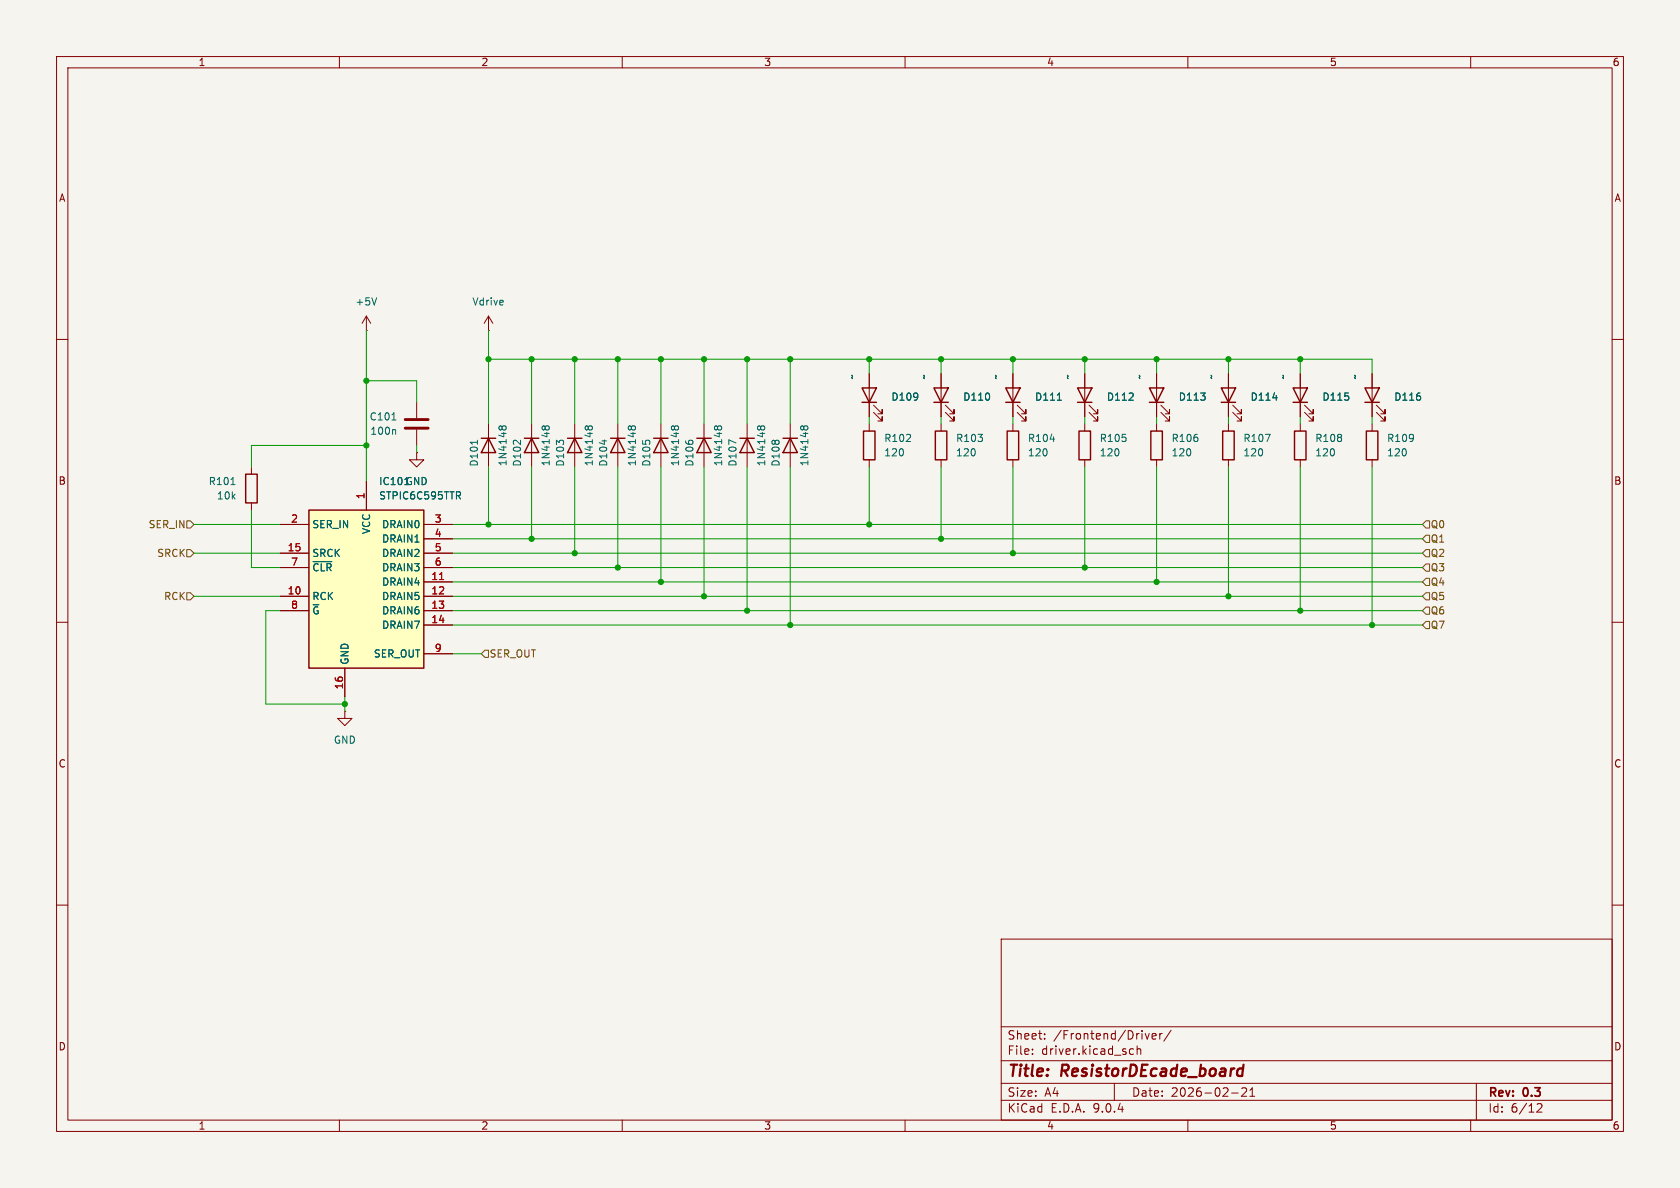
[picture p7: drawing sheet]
<svg xmlns="http://www.w3.org/2000/svg" width="297mm" height="210mm" viewBox="0 0 297 210" stroke-linecap="round" stroke-linejoin="round" font-family="sans-serif">
<path d="M0 0h297v210h-297z" fill="#f5f4ef" stroke="#f5f4ef" stroke-width=".18"/>
<g fill="none" stroke="#840000" stroke-width=".18">
<path d="M10 10h277v190h-277zM12 12h273v186h-273zM60 10v2M110 10v2M160 10v2M210 10v2M260 10v2M64.8 58.4h.1M64.8 55.9l-.8 1.3M64.8 55.9l.7 1.3M64.8 55.9v2.5M86.4 58.4h.1"/>
<path d="M86.4 55.9v2.5M86.4 55.9l-.8 1.3M86.4 55.9l.7 1.3M10 60h2M73.7 71.1v2.8M73.7 75.9v2.8M86.4 74.9v7.7M101.6 74.9v7.7M109.2 74.9v7.7M132.1 74.9v7.7M139.7 74.9v7.7M153.7 66v7.7"/>
<path d="M153.7 74.9v1.3M154.4 72.9l1.6 1.5v-.7v.7h-.8M154.4 71.6l1.6 1.6v-.8v.8h-.8M179.1 66v7.7M179.8 72.9l1.6 1.5v-.7v.7h-.8M179.8 71.6l1.6 1.6v-.8v.8h-.8M285 60h2M44.4 82.6v1.2M44.4 88.9v1.3M73.7 80v1.3h1.2l-1.2 1.3-1.3-1.3h1.3M73.7 80h.1M153.7 81.3v1.3"/>
<path d="M10 110h2M285 110h2M61 125.7v1.3h1.2l-1.2 1.3-1.3-1.3h1.3M61 125.7h.1M10 160h2M177 166h108v32h-108zM285 160h2M60 198v2M110 198v2M160 198v2M177 194.5h108M177 191.5h108"/>
<path d="M177 187.5h108M177 181.5h108M182.5 186.3v.1M182.5 185.5v.1M184.7 183.6v.1M184.7 182.8v.1M197 191.5v3M199.7 186.3l.3 .1 .4-.1M200.4 185.5l-.4-.1-.3 .1M201 185.5l.2-.1 .4 .1 .1 .9M201 184.9v1.5M202.5 182.7l.3 1 .4-1"/>
<path d="M203.7 183.2l.7-.1-.1-.3-.4-.1-.2 .2v.7h.6M205 182.7v1M205.5 182.7l-.3 .1-.2 .2M207 182.1l-1.3 2M210 198v2M217.7 193.2h1.2M219.5 192.4l.6-.1 .2 .1 .1 .3-.9 1.1h.9M221 193.8h.8M221 192.7l.4-.4v1.5M260 198v2M261 191.5v6.5M271.7 195.2l.6-.1 .2 .1 .1 .3-.9 1.1h.9"/>
</g>
<path d="M219.2 188.9l.5 .1M219.6 190.1l-.2 .1M219.8 188.2l-.2 2" fill="none" stroke="#840000" stroke-width=".4"/>
<g fill="none" stroke="#840000" stroke-width=".25">
<path d="M85.1 77.5h2.5M86.4 77.5l1.2 2.5h-2.5zM100.3 77.5h2.6M101.6 77.5l1.3 2.5h-2.6zM107.9 77.5h2.6M109.2 77.5l1.3 2.5h-2.6zM130.8 77.5h2.5M132.1 77.5l1.2 2.5h-2.5zM138.4 77.5h2.6M139.7 77.5l1.3 2.5h-2.6zM152.4 68.6h2.5l-1.2 2.5zM152.4 71.1h2.5"/>
<path d="M152.7 76.2h2v5.1h-2zM177.8 68.6h2.5l-1.2 2.5zM177.8 71.1h2.5M43.4 83.8h2.1v5.1h-2.1z"/>
</g>
<g fill="none" stroke="#006464" stroke-width=".18">
<path d="M66.6 52.6l-.4 1.3M69.3 74.2h.7M69.8 75.9l.1 .2v.7M84.4 77.8v.7M88.8 75.8l-.1 .1M88.8 75.5l-.3-.2h-.2l-.1 .2 .1 .4M88.8 75.5l.2-.2h.4l.1 .2-.1 .4M88.8 75.5v.3M88.8 75.8v.1M104 75.5l-.2-.2h-.2l-.2 .2 .1 .4M104 75.5l.2-.2h.4l.1 .2v.4M104 75.8l-.1 .1"/>
<path d="M104 75.5v.3M104 75.8l.1 .1M106.8 77.8v.7M111.6 75.5l-.2-.2h-.2l-.1 .2v.4M111.6 75.5l.3-.2h.3l.1 .2v.4M111.6 75.8v.1M111.6 75.5v.3M111.6 75.8l.1 .1M130.1 78.3l-1.3-.5v.8M134.5 75.5l-.3-.2h-.1l-.2 .2 .1 .4M134.5 75.5l.2-.2h.4l.1 .2-.1 .4M134.5 75.8l-.1 .1"/>
<path d="M134.5 75.5v.3M134.5 75.8v.1M142.1 75.5l-.2-.2h-.2l-.2 .2 .1 .4M142.1 75.5l.2-.2h.4l.1 .2v.4M142.1 75.8l-.1 .1M142.1 75.5v.3M142.1 75.8l.1 .1M186.9 70.7h.7M40.8 85.7h.8"/>
</g>
<path d="M71.6 75.7h4.1M71.6 74.2h4.1" fill="none" stroke="#840000" stroke-width=".51"/>
<path d="M54.6 90.2h20.3v27.9h-20.3z" fill="#ffffc2"/>
<g fill="none" stroke="#840000" stroke-width=".25">
<path d="M92.7 77.5h2.5M94 77.5l1.2 2.5h-2.5zM115.6 77.5h2.5M116.8 77.5l1.3 2.5h-2.5zM123.2 77.5h2.5M124.5 77.5l1.2 2.5h-2.5zM165.1 68.6h2.5l-1.2 2.5zM165.1 71.1h2.5M165.4 76.2h2v5.1h-2zM178.1 76.2h2v5.1h-2zM190.5 68.6h2.5l-1.2 2.5zM190.5 71.1h2.5"/>
<path d="M190.8 76.2h2v5.1h-2zM203.2 68.6h2.5l-1.2 2.5zM203.2 71.1h2.5M203.5 76.2h2v5.1h-2zM215.9 68.6h2.5l-1.2 2.5zM215.9 71.1h2.5M216.2 76.2h2v5.1h-2zM228.6 68.6h2.5l-1.2 2.5zM228.6 71.1h2.5M228.9 76.2h2v5.1h-2zM241.3 68.6h2.5l-1.2 2.5zM241.3 71.1h2.5"/>
<path d="M241.6 76.2h2v5.1h-2zM54.6 90.2h20.3v27.9h-20.3z"/>
</g>
<g fill="none" stroke="#840000" stroke-width=".18">
<path d="M94 74.9v7.7M116.8 74.9v7.7M124.5 74.9v7.7M153.7 66v2.6M153.7 71.1v2.6M166.4 66v7.7M166.4 74.9v1.3M167.1 72.9l1.6 1.5v-.7v.7h-.8M167.1 71.6l1.6 1.6v-.8v.8h-.8M179.1 66v2.6M179.1 71.1v2.6M179.1 74.9v1.3"/>
<path d="M191.8 66v7.7M191.8 74.9v1.3M192.5 72.9l1.6 1.5v-.7v.7h-.8M192.5 71.6l1.6 1.6v-.8v.8h-.8M204.5 66v7.7M204.5 74.9v1.3M205.2 72.9l1.6 1.5v-.7v.7h-.8M205.2 71.6l1.6 1.6v-.8v.8h-.8M217.2 66v7.7M217.2 74.9v1.3M217.9 72.9l1.6 1.5v-.7v.7h-.8M217.9 71.6l1.6 1.6v-.8v.8h-.8"/>
<path d="M229.9 66v7.7M229.9 74.9v1.3M230.6 72.9l1.6 1.5v-.7v.7h-.8M230.6 71.6l1.6 1.6v-.8v.8h-.8M242.6 66v7.7M242.6 74.9v1.3M243.3 72.9l1.6 1.5v-.7v.7h-.8M243.3 71.6l1.6 1.6v-.8v.8h-.8M49.5 92.7h5.1M49.5 97.8h5.1M64.8 85.1v5.1M73.7 80h.1"/>
<path d="M74.9 92.7h5.1M74.9 97.8h5.1M74.9 95.3h5.1M166.4 81.3v1.3M179.1 81.3v1.3M191.8 81.3v1.3M204.5 81.3v1.3M217.2 81.3v1.3M229.9 81.3v1.3M242.6 81.3v1.3M49.5 100.3h5.1M49.5 105.4h5.1"/>
<path d="M49.5 108h5.1M61 118.1v5.1M74.9 100.3h5.1M74.9 105.4h5.1M74.9 108h5.1M74.9 102.9h5.1M74.9 110.5h5.1M74.9 115.6h5.1"/>
</g>
<g fill="none" stroke="#006464" stroke-width=".18">
<path d="M96.4 75.8l-.1 .1M96.4 75.5l-.3-.2h-.1l-.2 .2 .1 .4M96.4 75.5l.2-.2h.4l.1 .2-.1 .4M96.4 75.5v.3M96.4 75.8v.1M119.2 75.5l-.2-.2h-.2l-.1 .2v.4M119.2 75.5l.3-.2h.3l.2 .2-.1 .4M119.2 75.8v.1M119.2 75.5v.3M119.2 75.8l.1 .1M126.9 75.5l-.3-.2h-.2l-.1 .2 .1 .4M126.9 75.5l.2-.2h.4l.1 .2-.1 .4"/>
<path d="M126.9 75.8l-.1 .1M126.9 75.5v.3M126.9 75.8v.1M185.7 77.6h.7M186.9 70.7h.7M223.7 76.8h.8l-.5 1.2M225 70.3h.8M55.3 99.3h3.4M81 87.6l.4 .6M81.3 87l.1 .2-.1 .3"/>
</g>
<path d="M77.7 102.5h.7" fill="none" stroke="#a90000" stroke-width=".18"/>
<path d="M33 92.1h.7l.6 .6-.6 .6h-.7zM33 97.2h.7l.6 .6-.6 .6h-.7zM252.1 94.6h.6v1.3h-.6l-.6-.6zM252.1 97.2h.6v1.2h-.6l-.6-.6zM252.1 92.1h.6v1.2h-.6l-.6-.6zM252.1 99.7h.6v1.3h-.6l-.6-.7zM33 104.8h.7l.6 .6-.6 .6h-.7zM85.7 114.9h.7v1.3h-.7l-.6-.6zM252.1 109.9h.6v1.2h-.6l-.6-.6zM252.1 107.3h.6v1.3h-.6l-.6-.6zM252.1 104.8h.6v1.2h-.6l-.6-.6zM252.1 102.2h.6v1.3h-.6l-.6-.6z" fill="none" stroke="#725600" stroke-width=".18"/>
<g fill="none" stroke="#009600" stroke-width=".18">
<path d="M64.8 58.4v26.7M86.4 58.4v16.5M64.8 67.3h8.9v3.8M64.8 78.7h-20.4v3.9M73.7 78.7v1.3M86.4 63.5h156.2v2.5M94 63.5v11.4M101.6 63.5v11.4M109.2 63.5v11.4M116.8 63.5v11.4M124.5 63.5v11.4M132.1 63.5v11.4"/>
<path d="M139.7 63.5v11.4M153.7 63.5v2.5M153.7 73.7v1.2M166.4 63.5v2.5M166.4 73.7v1.2M179.1 63.5v2.5M179.1 73.7v1.2M191.8 63.5v2.5M191.8 73.7v1.2M204.5 63.5v2.5M204.5 73.7v1.2M217.2 63.5v2.5"/>
<path d="M217.2 73.7v1.2M229.9 63.5v2.5M229.9 73.7v1.2M242.6 73.7v1.2M34.3 92.7h15.2M34.3 97.8h15.2M44.4 90.2v10.1h5.1M80 92.7h171.5M80 97.8h171.5M80 95.3h171.5M86.4 82.6v10.1M94 82.6v12.7"/>
<path d="M101.6 82.6v15.2M109.2 82.6v17.7M116.8 82.6v20.3M124.5 82.6v22.8M132.1 82.6v25.4M139.7 82.6v27.9M153.7 82.6v10.1M166.4 82.6v12.7M179.1 82.6v15.2M191.8 82.6v17.7M204.5 82.6v20.3M217.2 82.6v22.8"/>
<path d="M229.9 82.6v25.4M242.6 82.6v27.9M34.3 105.4h15.2M49.5 108h-2.5v16.5h14M80 102.9h171.5M80 110.5h171.5M80 108h171.5M80 100.3h171.5M80 115.6h5.1M80 105.4h171.5M61 123.2v2.5"/>
</g>
<g fill="#009600" stroke="#009600" stroke-width=".18">
<circle cx="153.7" cy="92.7" r=".46"/>
<circle cx="179.1" cy="97.8" r=".46"/>
<circle cx="166.4" cy="95.3" r=".46"/>
<circle cx="179.1" cy="63.5" r=".46"/>
<circle cx="191.8" cy="63.5" r=".46"/>
<circle cx="166.4" cy="63.5" r=".46"/>
<circle cx="191.8" cy="100.3" r=".46"/>
<circle cx="153.7" cy="63.5" r=".46"/>
<circle cx="139.7" cy="110.5" r=".46"/>
<circle cx="109.2" cy="100.3" r=".46"/>
<circle cx="132.1" cy="108" r=".46"/>
<circle cx="124.5" cy="105.4" r=".46"/>
<circle cx="116.8" cy="102.9" r=".46"/>
<circle cx="101.6" cy="97.8" r=".46"/>
<circle cx="64.8" cy="67.3" r=".46"/>
<circle cx="64.8" cy="78.7" r=".46"/>
<circle cx="94" cy="63.5" r=".46"/>
<circle cx="86.4" cy="63.5" r=".46"/>
<circle cx="61" cy="124.5" r=".46"/>
<circle cx="86.4" cy="92.7" r=".46"/>
<circle cx="94" cy="95.3" r=".46"/>
<circle cx="204.5" cy="63.5" r=".46"/>
<circle cx="217.2" cy="105.4" r=".46"/>
<circle cx="204.5" cy="102.9" r=".46"/>
<circle cx="217.2" cy="63.5" r=".46"/>
<circle cx="229.9" cy="63.5" r=".46"/>
<circle cx="242.6" cy="110.5" r=".46"/>
<circle cx="229.9" cy="108" r=".46"/>
<circle cx="132.1" cy="63.5" r=".46"/>
<circle cx="124.5" cy="63.5" r=".46"/>
<circle cx="116.8" cy="63.5" r=".46"/>
<circle cx="109.2" cy="63.5" r=".46"/>
<circle cx="139.7" cy="63.5" r=".46"/>
<circle cx="101.6" cy="63.5" r=".46"/>
</g>
<g font-size="2.8" fill="#840000">
<text x="178" y="190.9">Title:</text>
<text x="187.7" y="190.9">ResistorDEcade_board</text>
</g>
<g font-size="2.1" fill="#840000">
<text x="178" y="184">Sheet:</text>
<text x="186.2" y="184">/Frontend/Driver/</text>
<text x="178" y="186.7">File:</text>
<text x="184.1" y="186.7">driver.kicad_sch</text>
<text x="178" y="196.9">KiCad</text>
<text x="178" y="194.1">Size:</text>
<text x="184.7" y="194.1">A4</text>
<text x="185.7" y="196.9">E.D.A.</text>
<text x="193.3" y="196.9">9.0.4</text>
<text x="200" y="194.1">Date:</text>
<text x="207" y="194.1">2026-02-21</text>
<text x="263" y="194.3">Rev:</text>
<text x="263" y="196.9">Id:</text>
<text x="267.1" y="196.9">6/12</text>
<text x="269.4" y="194.3">0.3</text>
</g>
<g font-size="1.8" fill="#840000">
<text x="35" y="11.9">1</text>
<text x="85" y="11.9">2</text>
<text x="135" y="11.9">3</text>
<text x="185" y="11.9">4</text>
<text x="235" y="11.9">5</text>
<text x="285" y="11.9">6</text>
<text x="10.3" y="35.9">A</text>
<text x="285.3" y="35.9">A</text>
<text x="10.3" y="85.9">B</text>
<text x="285.3" y="85.9">B</text>
<text x="10.3" y="135.9">C</text>
<text x="285.3" y="135.9">C</text>
<text x="10.3" y="185.9">D</text>
<text x="285.3" y="185.9">D</text>
<text x="35" y="199.9">1</text>
<text x="85" y="199.9">2</text>
<text x="135" y="199.9">3</text>
<text x="185" y="199.9">4</text>
<text x="235" y="199.9">5</text>
<text x="285" y="199.9">6</text>
</g>
<g font-size="1.8" fill="#006464">
<text x="62.7" y="54.2">+5V</text>
<text x="83.4" y="54.2">Vdrive</text>
<text x="151.5" y="67.2" transform="rotate(-90 151.5 67.2)">~</text>
<text x="157.5" y="71">D109</text>
<text x="164.2" y="67.2" transform="rotate(-90 164.2 67.2)">~</text>
<text x="170.2" y="71">D110</text>
<text x="176.9" y="67.2" transform="rotate(-90 176.9 67.2)">~</text>
<text x="182.9" y="71">D111</text>
<text x="189.6" y="67.2" transform="rotate(-90 189.6 67.2)">~</text>
<text x="195.6" y="71">D112</text>
<text x="202.3" y="67.2" transform="rotate(-90 202.3 67.2)">~</text>
<text x="208.3" y="71">D113</text>
<text x="215" y="67.2" transform="rotate(-90 215 67.2)">~</text>
<text x="221" y="71">D114</text>
<text x="227.7" y="67.2" transform="rotate(-90 227.7 67.2)">~</text>
<text x="233.7" y="71">D115</text>
<text x="240.4" y="67.2" transform="rotate(-90 240.4 67.2)">~</text>
<text x="246.4" y="71">D116</text>
<text x="65.2" y="74.5">C101</text>
<text x="65.4" y="77.1">100n</text>
<text x="84.7" y="82.6" transform="rotate(-90 84.7 82.6)">D101</text>
<text x="89.8" y="82.5" transform="rotate(-90 89.8 82.5)">1N4148</text>
<text x="92.3" y="82.6" transform="rotate(-90 92.3 82.6)">D102</text>
<text x="97.4" y="82.5" transform="rotate(-90 97.4 82.5)">1N4148</text>
<text x="99.9" y="82.6" transform="rotate(-90 99.9 82.6)">D103</text>
<text x="105" y="82.5" transform="rotate(-90 105 82.5)">1N4148</text>
<text x="107.5" y="82.6" transform="rotate(-90 107.5 82.6)">D104</text>
<text x="112.6" y="82.5" transform="rotate(-90 112.6 82.5)">1N4148</text>
<text x="115.2" y="82.6" transform="rotate(-90 115.2 82.6)">D105</text>
<text x="120.2" y="82.5" transform="rotate(-90 120.2 82.5)">1N4148</text>
<text x="122.8" y="82.6" transform="rotate(-90 122.8 82.6)">D106</text>
<text x="127.9" y="82.5" transform="rotate(-90 127.9 82.5)">1N4148</text>
<text x="130.4" y="82.6" transform="rotate(-90 130.4 82.6)">D107</text>
<text x="135.5" y="82.5" transform="rotate(-90 135.5 82.5)">1N4148</text>
<text x="138" y="82.6" transform="rotate(-90 138 82.6)">D108</text>
<text x="143.1" y="82.5" transform="rotate(-90 143.1 82.5)">1N4148</text>
<text x="156.2" y="78.3">R102</text>
<text x="156.2" y="80.9">120</text>
<text x="168.9" y="78.3">R103</text>
<text x="168.9" y="80.9">120</text>
<text x="181.6" y="78.3">R104</text>
<text x="181.6" y="80.9">120</text>
<text x="194.3" y="78.3">R105</text>
<text x="194.3" y="80.9">120</text>
<text x="207" y="78.3">R106</text>
<text x="207" y="80.9">120</text>
<text x="219.7" y="78.3">R107</text>
<text x="219.7" y="80.9">120</text>
<text x="232.4" y="78.3">R108</text>
<text x="232.4" y="80.9">120</text>
<text x="245.1" y="78.3">R109</text>
<text x="245.1" y="80.9">120</text>
<text x="36.8" y="86">R101</text>
<text x="38.2" y="88.5">10k</text>
<text x="66.9" y="86">IC101GND</text>
<text x="66.9" y="88.5">STPIC6C595TTR</text>
<text x="55.1" y="93.6">SER_IN</text>
<text x="65.6" y="94.5" transform="rotate(-90 65.6 94.5)">VCC</text>
<text x="67.4" y="93.6">DRAIN0</text>
<text x="55.1" y="98.7">SRCK</text>
<text x="55.1" y="101.2">~{CLR}</text>
<text x="67.4" y="96.1">DRAIN1</text>
<text x="67.4" y="98.7">DRAIN2</text>
<text x="67.4" y="101.2">DRAIN3</text>
<text x="55.1" y="106.3">RCK</text>
<text x="67.4" y="103.7">DRAIN4</text>
<text x="67.4" y="106.3">DRAIN5</text>
<text x="55.1" y="108.8">~{G}</text>
<text x="67.4" y="108.8">DRAIN6</text>
<text x="67.4" y="111.4">DRAIN7</text>
<text x="61.8" y="117.6" transform="rotate(-90 61.8 117.6)">GND</text>
<text x="66" y="116.4">SER_OUT</text>
<text x="58.9" y="131.7">GND</text>
</g>
<g font-size="1.8" fill="#a90000">
<text x="64.5" y="88.3" transform="rotate(-90 64.5 88.3)">1</text>
<text x="51.4" y="92.5">2</text>
<text x="76.8" y="92.5">3</text>
<text x="76.8" y="95">4</text>
<text x="50.8" y="97.5">15</text>
<text x="51.4" y="100.1">7</text>
<text x="76.8" y="97.5">5</text>
<text x="76.8" y="100.1">6</text>
<text x="50.8" y="105.2">10</text>
<text x="51.4" y="107.7">8</text>
<text x="76.2" y="102.6">11</text>
<text x="76.2" y="105.2">12</text>
<text x="76.2" y="107.7">13</text>
<text x="76.2" y="110.2">14</text>
<text x="76.8" y="115.3">9</text>
<text x="60.7" y="122" transform="rotate(-90 60.7 122)">16</text>
</g>
<g font-size="1.8" fill="#725600">
<text x="26.2" y="93.6">SER_IN</text>
<text x="252.8" y="93.6">Q0</text>
<text x="27.7" y="98.7">SRCK</text>
<text x="252.8" y="96.1">Q1</text>
<text x="252.8" y="98.7">Q2</text>
<text x="252.8" y="101.2">Q3</text>
<text x="28.9" y="106.3">RCK</text>
<text x="252.8" y="106.3">Q5</text>
<text x="252.8" y="103.7">Q4</text>
<text x="252.8" y="111.4">Q7</text>
<text x="252.8" y="108.8">Q6</text>
<text x="86.5" y="116.4">SER_OUT</text>
</g>
</svg>
